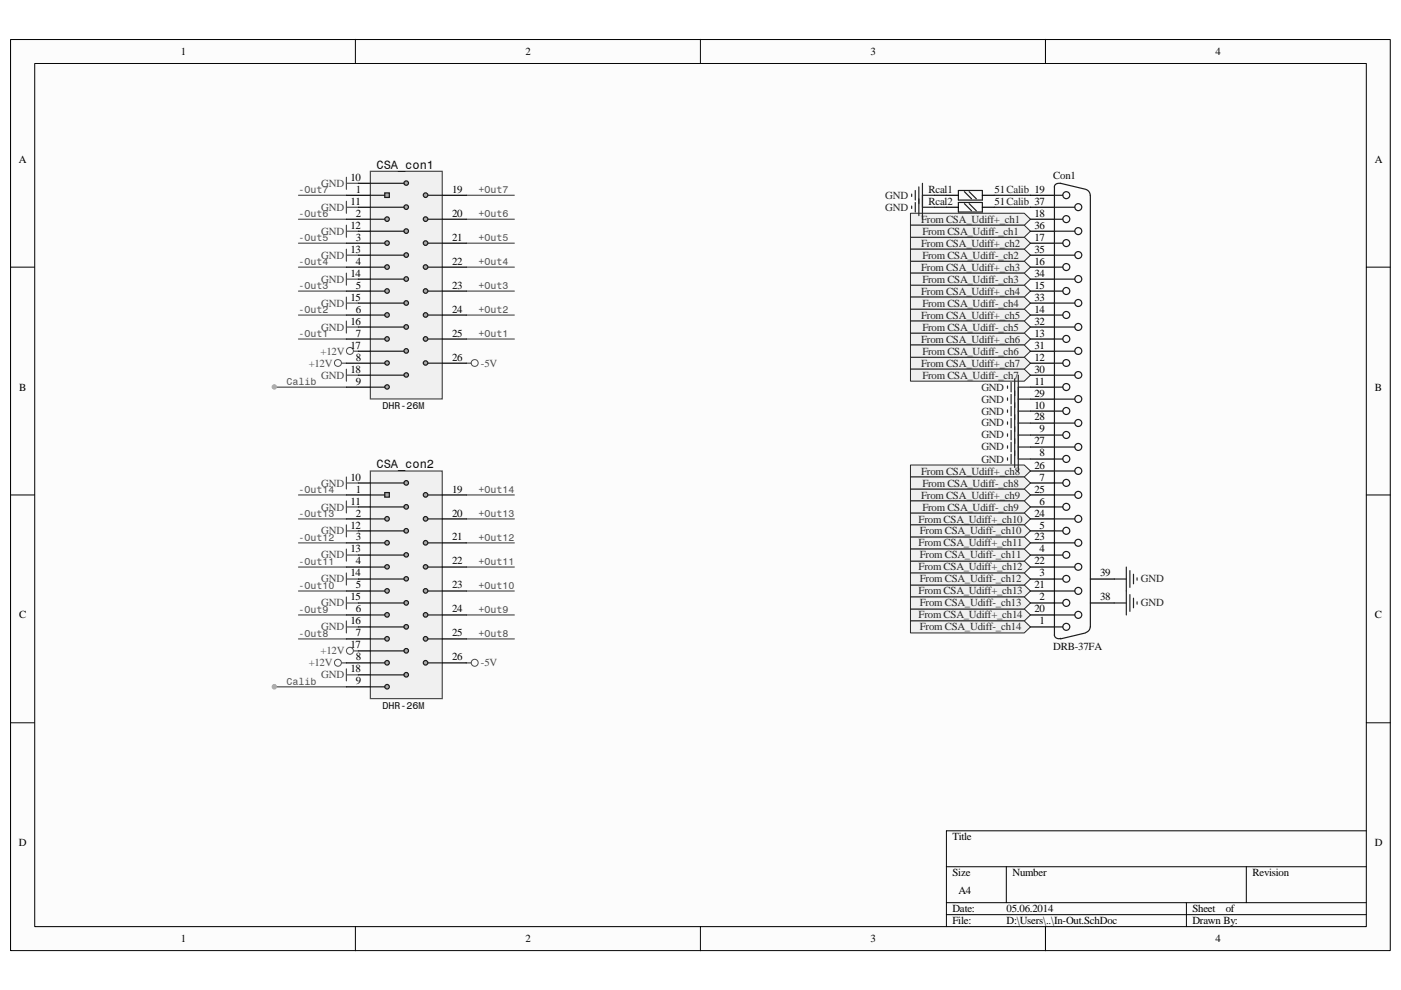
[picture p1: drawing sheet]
<svg xmlns="http://www.w3.org/2000/svg" width="297mm" height="210mm" viewBox="0 0 297 210" stroke-linecap="round" stroke-linejoin="round" font-family="sans-serif">
<path d="M2.3 8.4h292.5v193.1h-292.5z" fill="#fcfcfc"/>
<path d="M2.2 8.4h292.6v193.1h-292.6z" fill="none" stroke="#000" stroke-width=".21"/>
<path d="M7.4 13.5h282.3v183h-282.3z" fill="#fcfcfc"/>
<g fill="none" stroke="#000" stroke-width=".21">
<path d="M7.4 13.5h282.3v183h-282.3zM75.3 8.3v5.1M148.5 8.3v5.1M221.7 8.3v5.1M2.2 56.6h5.1M289.7 56.6h5.1M2.2 104.9h5.1M289.7 104.9h5.1M2.2 153.2h5.1M289.7 153.2h5.1M289.7 176.1h-89v20.4M75.3 196.5v5.1"/>
<path d="M148.5 196.5v5.1M200.7 183.8h89M200.7 191.4h89M200.7 193.9h89M213.4 183.8v7.6M221.7 196.5v5.1M251.5 191.4v5.1M264.2 183.8v7.6"/>
</g>
<path d="M193 45.2h24.2l1.3 1.3-1.3 1.3h-24.2z" fill-rule="evenodd" fill="#f0f0f0"/>
<path d="M193 45.2h24.2l1.3 1.3-1.3 1.3h-24.2z" fill="none" stroke="#262626" stroke-width=".21"/>
<path d="M193 50.3h24.2l1.3 1.3-1.3 1.2h-24.2z" fill-rule="evenodd" fill="#f0f0f0"/>
<path d="M193 50.3h24.2l1.3 1.3-1.3 1.2h-24.2z" fill="none" stroke="#262626" stroke-width=".21"/>
<path d="M193 55.4h24.2l1.3 1.2-1.3 1.3h-24.2z" fill-rule="evenodd" fill="#f0f0f0"/>
<path d="M193 55.4h24.2l1.3 1.2-1.3 1.3h-24.2z" fill="none" stroke="#262626" stroke-width=".21"/>
<path d="M193 60.5h24.2l1.3 1.2-1.3 1.3h-24.2z" fill-rule="evenodd" fill="#f0f0f0"/>
<path d="M193 60.5h24.2l1.3 1.2-1.3 1.3h-24.2z" fill="none" stroke="#262626" stroke-width=".21"/>
<path d="M193 65.5h24.2l1.3 1.3-1.3 1.3h-24.2z" fill-rule="evenodd" fill="#f0f0f0"/>
<path d="M193 65.5h24.2l1.3 1.3-1.3 1.3h-24.2z" fill="none" stroke="#262626" stroke-width=".21"/>
<path d="M193 70.6h24.2l1.3 1.3-1.3 1.3h-24.2z" fill-rule="evenodd" fill="#f0f0f0"/>
<path d="M193 70.6h24.2l1.3 1.3-1.3 1.3h-24.2z" fill="none" stroke="#262626" stroke-width=".21"/>
<path d="M193 75.7h24.2l1.3 1.3-1.3 1.3h-24.2z" fill-rule="evenodd" fill="#f0f0f0"/>
<path d="M193 75.7h24.2l1.3 1.3-1.3 1.3h-24.2z" fill="none" stroke="#262626" stroke-width=".21"/>
<path d="M193 98.6h24.2l1.3 1.3-1.3 1.2h-24.2z" fill-rule="evenodd" fill="#f0f0f0"/>
<path d="M193 98.6h24.2l1.3 1.3-1.3 1.2h-24.2z" fill="none" stroke="#262626" stroke-width=".21"/>
<path d="M193 103.7h24.2l1.3 1.2-1.3 1.3h-24.2z" fill-rule="evenodd" fill="#f0f0f0"/>
<path d="M193 103.7h24.2l1.3 1.2-1.3 1.3h-24.2z" fill="none" stroke="#262626" stroke-width=".21"/>
<path d="M193 108.8h24.2l1.3 1.2-1.3 1.3h-24.2z" fill-rule="evenodd" fill="#f0f0f0"/>
<path d="M193 108.8h24.2l1.3 1.2-1.3 1.3h-24.2z" fill="none" stroke="#262626" stroke-width=".21"/>
<path d="M193 113.8h24.2l1.3 1.3-1.3 1.3h-24.2z" fill-rule="evenodd" fill="#f0f0f0"/>
<path d="M193 113.8h24.2l1.3 1.3-1.3 1.3h-24.2z" fill="none" stroke="#262626" stroke-width=".21"/>
<path d="M193 119h24.2l1.3 1.2-1.3 1.3h-24.2z" fill-rule="evenodd" fill="#f0f0f0"/>
<path d="M193 119h24.2l1.3 1.2-1.3 1.3h-24.2z" fill="none" stroke="#262626" stroke-width=".21"/>
<path d="M193 124h24.2l1.3 1.3-1.3 1.3h-24.2z" fill-rule="evenodd" fill="#f0f0f0"/>
<path d="M193 124h24.2l1.3 1.3-1.3 1.3h-24.2z" fill="none" stroke="#262626" stroke-width=".21"/>
<path d="M193 129.1h24.2l1.3 1.3-1.3 1.3h-24.2z" fill-rule="evenodd" fill="#f0f0f0"/>
<path d="M193 129.1h24.2l1.3 1.3-1.3 1.3h-24.2z" fill="none" stroke="#262626" stroke-width=".21"/>
<path d="M193 106.2h24.2l1.3 1.3-1.3 1.3h-24.2z" fill-rule="evenodd" fill="#f0f0f0"/>
<path d="M193 106.2h24.2l1.3 1.3-1.3 1.3h-24.2z" fill="none" stroke="#262626" stroke-width=".21"/>
<path d="M193 111.3h24.2l1.3 1.3-1.3 1.2h-24.2z" fill-rule="evenodd" fill="#f0f0f0"/>
<path d="M193 111.3h24.2l1.3 1.3-1.3 1.2h-24.2z" fill="none" stroke="#262626" stroke-width=".21"/>
<path d="M193 116.4h24.2l1.3 1.3-1.3 1.3h-24.2z" fill-rule="evenodd" fill="#f0f0f0"/>
<path d="M193 116.4h24.2l1.3 1.3-1.3 1.3h-24.2z" fill="none" stroke="#262626" stroke-width=".21"/>
<path d="M193 121.5h24.2l1.3 1.3-1.3 1.2h-24.2z" fill-rule="evenodd" fill="#f0f0f0"/>
<path d="M193 121.5h24.2l1.3 1.3-1.3 1.2h-24.2z" fill="none" stroke="#262626" stroke-width=".21"/>
<path d="M193 126.6h24.2l1.3 1.2-1.3 1.3h-24.2z" fill-rule="evenodd" fill="#f0f0f0"/>
<path d="M193 126.6h24.2l1.3 1.2-1.3 1.3h-24.2z" fill="none" stroke="#262626" stroke-width=".21"/>
<path d="M193 131.7h24.2l1.3 1.2-1.3 1.3h-24.2z" fill-rule="evenodd" fill="#f0f0f0"/>
<path d="M193 131.7h24.2l1.3 1.2-1.3 1.3h-24.2z" fill="none" stroke="#262626" stroke-width=".21"/>
<path d="M193 47.8h24.2l1.3 1.2-1.3 1.3h-24.2z" fill-rule="evenodd" fill="#f0f0f0"/>
<path d="M193 47.8h24.2l1.3 1.2-1.3 1.3h-24.2z" fill="none" stroke="#262626" stroke-width=".21"/>
<path d="M193 52.8h24.2l1.3 1.3-1.3 1.3h-24.2z" fill-rule="evenodd" fill="#f0f0f0"/>
<path d="M193 52.8h24.2l1.3 1.3-1.3 1.3h-24.2z" fill="none" stroke="#262626" stroke-width=".21"/>
<path d="M193 57.9h24.2l1.3 1.3-1.3 1.3h-24.2z" fill-rule="evenodd" fill="#f0f0f0"/>
<path d="M193 57.9h24.2l1.3 1.3-1.3 1.3h-24.2z" fill="none" stroke="#262626" stroke-width=".21"/>
<path d="M193 63h24.2l1.3 1.3-1.3 1.2h-24.2z" fill-rule="evenodd" fill="#f0f0f0"/>
<path d="M193 63h24.2l1.3 1.3-1.3 1.2h-24.2z" fill="none" stroke="#262626" stroke-width=".21"/>
<path d="M193 68.1h24.2l1.3 1.2-1.3 1.3h-24.2z" fill-rule="evenodd" fill="#f0f0f0"/>
<path d="M193 68.1h24.2l1.3 1.2-1.3 1.3h-24.2z" fill="none" stroke="#262626" stroke-width=".21"/>
<path d="M193 73.2h24.2l1.3 1.3-1.3 1.2h-24.2z" fill-rule="evenodd" fill="#f0f0f0"/>
<path d="M193 73.2h24.2l1.3 1.3-1.3 1.2h-24.2z" fill="none" stroke="#262626" stroke-width=".21"/>
<path d="M193 78.3h24.2l1.3 1.2-1.3 1.3h-24.2z" fill-rule="evenodd" fill="#f0f0f0"/>
<path d="M193 78.3h24.2l1.3 1.2-1.3 1.3h-24.2z" fill="none" stroke="#262626" stroke-width=".21"/>
<path d="M193 101.1h24.2l1.3 1.3-1.3 1.3h-24.2z" fill-rule="evenodd" fill="#f0f0f0"/>
<path d="M193 101.1h24.2l1.3 1.3-1.3 1.3h-24.2z" fill="none" stroke="#262626" stroke-width=".21"/>
<path d="M198.1 43.9h2.6M198.1 41.4h2.6M210.8 43.9h7.7M210.8 41.4h7.7" fill="none" stroke="#0e0e0e" stroke-width=".25"/>
<g fill="none" stroke="#262626" stroke-width=".25">
<path d="M194.8 39.6v6.1M195.6 38.9v7.6M193.3 41.1v.6M193.3 43.7v.5M194.1 40.4v2M194.1 42.9v2.1M195.6 41.4h2.5M195.6 43.9h2.5M215.9 79.5v20.4M213.6 81.8v.5M213.6 84.4v.5M213.6 86.9v.5"/>
<path d="M213.6 89.5v.5M213.6 92v.5M213.6 94.5v.5M213.6 97.1v.5M214.4 81.1v2M214.4 83.6v2M214.4 86.1v2.1M214.4 88.7v2M214.4 91.2v2.1M214.4 93.8v2M214.4 96.3v2M215.1 80.3v18.8"/>
<path d="M215.9 97.3h2.6M215.9 94.8h2.6M215.9 92.2h2.6M215.9 89.7h2.6M215.9 87.2h2.6M215.9 84.6h2.6M215.9 82.1h2.6M236.3 122.8h2.5M236.3 127.8h2.5M238.8 120.2v10.2M239.6 121v3.5M239.6 126.1v3.5"/>
<path d="M240.3 121.8v2M240.3 126.8v2.1M241.1 122.5v.5M241.1 127.6v.5"/>
</g>
<g fill="none" stroke="#1c1c1c" stroke-width=".25">
<path d="M224.8 38.9l5.4 1.2M225 38.9a.95 .95 0 0 0-1.4 .8v95M203.2 40.4h5.1v2h-5.1zM203.2 42.9h5.1v2.1h-5.1zM204.5 40.6l1.5 1.6M204.5 43.2l1.5 1.5M205.5 40.6l1.5 1.6M205.5 43.2l1.5 1.5M223.6 59.2h4.3M223.6 56.6h1.7M223.6 54.1h4.3M223.6 51.6h1.7"/>
<path d="M223.6 49h4.3M223.6 46.5h1.7M223.6 43.9h4.3M223.6 41.4h1.7M230.2 40.2a1.46 1.46 0 0 1 1 1.2l-.1 91.5a1.26 1.26 0 0 1-.9 1.2M223.6 77h1.7M223.6 74.5h4.3M223.6 71.9h1.7M223.6 69.3h4.3M223.6 66.8h1.7M223.6 64.3h4.3M223.6 61.7h1.7"/>
<path d="M223.6 79.5h4.3M223.6 99.9h4.3M223.6 97.3h1.7M223.6 94.8h4.3M223.6 92.2h1.7M223.6 89.7h4.3M223.6 87.2h1.7M223.6 84.6h4.3M223.6 82.1h1.7M223.6 117.7h1.7M223.6 115.1h4.3M223.6 107.5h1.7"/>
<path d="M223.6 104.9h4.3M223.6 102.4h1.7M223.6 110h4.3M223.6 112.6h1.7M223.6 134.6a.91 .91 0 0 0 1.3 .7M223.6 132.9h1.7M223.6 130.4h4.3M223.6 127.8h1.7M223.6 125.3h4.3M223.6 122.8h1.7M223.6 120.2h4.3M230.2 134.2l-5.4 1.3"/>
<circle cx="226.1" cy="56.6" r=".74"/>
<circle cx="226.1" cy="41.4" r=".74"/>
<circle cx="226.1" cy="46.5" r=".74"/>
<circle cx="226.1" cy="51.5" r=".74"/>
<circle cx="228.6" cy="59.2" r=".74"/>
<circle cx="228.6" cy="43.9" r=".74"/>
<circle cx="228.6" cy="49" r=".74"/>
<circle cx="228.6" cy="54.1" r=".74"/>
<circle cx="226.1" cy="61.7" r=".74"/>
<circle cx="226.1" cy="66.8" r=".74"/>
<circle cx="226.1" cy="71.9" r=".74"/>
<circle cx="226.1" cy="77" r=".74"/>
<circle cx="228.6" cy="74.4" r=".75"/>
<circle cx="228.6" cy="64.2" r=".74"/>
<circle cx="228.6" cy="69.3" r=".74"/>
<circle cx="228.6" cy="79.5" r=".74"/>
<circle cx="226.1" cy="82.1" r=".74"/>
<circle cx="226.1" cy="97.3" r=".74"/>
<circle cx="226.1" cy="87.1" r=".74"/>
<circle cx="226.1" cy="92.2" r=".74"/>
<circle cx="228.6" cy="89.7" r=".74"/>
<circle cx="228.6" cy="84.6" r=".74"/>
<circle cx="228.6" cy="94.8" r=".74"/>
<circle cx="228.6" cy="99.8" r=".74"/>
<circle cx="226.1" cy="102.4" r=".74"/>
<circle cx="226.1" cy="107.5" r=".74"/>
<circle cx="226.1" cy="112.5" r=".74"/>
<circle cx="226.1" cy="117.7" r=".74"/>
<circle cx="228.6" cy="110" r=".74"/>
<circle cx="228.6" cy="104.9" r=".74"/>
<circle cx="228.6" cy="115.1" r=".74"/>
<circle cx="226.1" cy="127.8" r=".74"/>
<circle cx="226.1" cy="132.9" r=".74"/>
<circle cx="226.1" cy="122.7" r=".74"/>
<circle cx="228.6" cy="125.3" r=".74"/>
<circle cx="228.6" cy="130.4" r=".74"/>
<circle cx="228.6" cy="120.2" r=".74"/>
</g>
<g fill="none" stroke="#000" stroke-width=".25">
<path d="M200.7 41.4h2.5M200.7 43.9h2.5M208.3 41.4h2.5M208.3 43.9h2.5M218.5 41.4h5.1M218.5 43.9h5.1M218.5 59.2h5.1M218.5 54.1h5.1M218.5 49h5.1M218.5 56.6h5.1M218.5 51.6h5.1M218.5 46.5h5.1"/>
<path d="M218.5 69.3h5.1M218.5 64.3h5.1M218.5 77h5.1M218.5 71.9h5.1M218.5 66.8h5.1M218.5 61.7h5.1M218.5 79.5h5.1M218.5 74.5h5.1M218.5 97.3h5.1M218.5 92.2h5.1M218.5 87.2h5.1M218.5 82.1h5.1"/>
<path d="M218.5 99.9h5.1M218.5 94.8h5.1M218.5 89.7h5.1M218.5 84.6h5.1M218.5 117.7h5.1M218.5 112.6h5.1M218.5 107.5h5.1M218.5 102.4h5.1M218.5 115.1h5.1M218.5 110h5.1M218.5 104.9h5.1M218.5 132.9h5.1"/>
<path d="M218.5 127.8h5.1M218.5 122.8h5.1M218.5 130.4h5.1M218.5 125.3h5.1M218.5 120.2h5.1M231.2 127.8h5.1M231.2 122.8h5.1"/>
</g>
<g fill="none" stroke="#505050" stroke-width=".25">
<path d="M63.3 41.4h10.1M63.3 46.5h10.1M63.3 51.6h10.1M63.3 56.6h10.1M98.9 41.4h10.1M98.9 46.5h10.1M98.9 51.6h10.1M98.9 56.6h10.1M63.3 61.7h10.1M63.3 66.8h10.1M63.3 71.9h10.1M98.9 61.7h10.1"/>
<path d="M98.9 66.8h10.1M98.9 71.9h10.1"/>
</g>
<g fill="none" stroke="#4c4c4c" stroke-width=".25">
<path d="M73.4 37.6v2.5M73.4 38.9h2.6M73.4 42.7v2.5M73.4 47.8v2.5M73.4 52.8v2.6M73.4 57.9v2.6M73.4 43.9h2.6M73.4 54.1h2.6M73.4 49h2.6M73.4 59.2h2.6M72.4 77h1M73.4 63v2.5"/>
<path d="M73.4 68.1v2.5M73.4 78.3v2.5M73.4 79.5h2.6M73.4 69.3h2.6M73.4 64.3h2.6M75 74.5h1M98.9 77h1M58.2 82.1h15.2"/>
</g>
<g fill="none" stroke="#4c4c4c" stroke-width=".21">
<circle cx="71.7" cy="77" r=".73"/>
<circle cx="74.2" cy="74.4" r=".74"/>
<circle cx="100.7" cy="77" r=".73"/>
</g>
<circle cx="58.2" cy="82" r=".46" fill="#a8a8a8"/>
<circle cx="58.2" cy="82" r=".46" fill="none" stroke="#a8a8a8" stroke-width=".21"/>
<path d="M78.5 36.3h15.3v48.3h-15.3z" fill-rule="evenodd" fill="#f0f0f0"/>
<path d="M78.5 36.3h15.3v48.3h-15.3z" fill="none" stroke="#4c4c4c" stroke-width=".25"/>
<g fill="none" stroke="#000" stroke-width=".25">
<path d="M76 38.9h2.5M73.4 41.4h5.1M73.4 51.6h5.1M73.4 46.5h5.1M73.4 56.6h5.1M76 43.9h2.5M76 54.1h2.5M76 49h2.5M76 59.2h2.5M93.8 41.4h5.1M93.8 46.5h5.1M73.4 61.7h5.1"/>
<path d="M73.4 71.9h5.1M73.4 66.8h5.1M73.4 77h5.1M76 64.3h2.5M76 74.5h2.5M76 69.3h2.5M76 79.5h2.5M73.4 82.1h5.1"/>
</g>
<path d="M81.6 40.9h.9v1h-.9z" fill-rule="evenodd" fill="#a8a8a8"/>
<path d="M81.6 40.9h.9v1h-.9z" fill="none" stroke="#1c1c1c" stroke-width=".25"/>
<circle cx="86.1" cy="38.8" r=".48" fill="#a8a8a8"/>
<circle cx="86.1" cy="38.8" r=".48" fill="none" stroke="#1c1c1c" stroke-width=".25"/>
<circle cx="86.1" cy="59.2" r=".49" fill="#a8a8a8"/>
<circle cx="86.1" cy="59.2" r=".49" fill="none" stroke="#1c1c1c" stroke-width=".25"/>
<circle cx="82.1" cy="61.7" r=".48" fill="#a8a8a8"/>
<circle cx="82.1" cy="61.7" r=".48" fill="none" stroke="#1c1c1c" stroke-width=".25"/>
<circle cx="82.1" cy="56.6" r=".48" fill="#a8a8a8"/>
<circle cx="82.1" cy="56.6" r=".48" fill="none" stroke="#1c1c1c" stroke-width=".25"/>
<circle cx="86.1" cy="54.1" r=".49" fill="#a8a8a8"/>
<circle cx="86.1" cy="54.1" r=".49" fill="none" stroke="#1c1c1c" stroke-width=".25"/>
<circle cx="86.1" cy="49" r=".49" fill="#a8a8a8"/>
<circle cx="86.1" cy="49" r=".49" fill="none" stroke="#1c1c1c" stroke-width=".25"/>
<circle cx="82.1" cy="51.5" r=".48" fill="#a8a8a8"/>
<circle cx="82.1" cy="51.5" r=".48" fill="none" stroke="#1c1c1c" stroke-width=".25"/>
<circle cx="82.1" cy="46.5" r=".48" fill="#a8a8a8"/>
<circle cx="82.1" cy="46.5" r=".48" fill="none" stroke="#1c1c1c" stroke-width=".25"/>
<circle cx="86.1" cy="43.9" r=".48" fill="#a8a8a8"/>
<circle cx="86.1" cy="43.9" r=".48" fill="none" stroke="#1c1c1c" stroke-width=".25"/>
<circle cx="86.1" cy="69.3" r=".49" fill="#a8a8a8"/>
<circle cx="86.1" cy="69.3" r=".49" fill="none" stroke="#1c1c1c" stroke-width=".25"/>
<circle cx="82.1" cy="71.9" r=".48" fill="#a8a8a8"/>
<circle cx="82.1" cy="71.9" r=".48" fill="none" stroke="#1c1c1c" stroke-width=".25"/>
<circle cx="82.1" cy="66.8" r=".48" fill="#a8a8a8"/>
<circle cx="82.1" cy="66.8" r=".48" fill="none" stroke="#1c1c1c" stroke-width=".25"/>
<circle cx="86.1" cy="64.2" r=".49" fill="#a8a8a8"/>
<circle cx="86.1" cy="64.2" r=".49" fill="none" stroke="#1c1c1c" stroke-width=".25"/>
<circle cx="82.1" cy="82" r=".47" fill="#a8a8a8"/>
<circle cx="82.1" cy="82" r=".47" fill="none" stroke="#1c1c1c" stroke-width=".25"/>
<circle cx="82.1" cy="77" r=".47" fill="#a8a8a8"/>
<circle cx="82.1" cy="77" r=".47" fill="none" stroke="#1c1c1c" stroke-width=".25"/>
<circle cx="86.1" cy="74.4" r=".48" fill="#a8a8a8"/>
<circle cx="86.1" cy="74.4" r=".48" fill="none" stroke="#1c1c1c" stroke-width=".25"/>
<circle cx="86.1" cy="79.5" r=".48" fill="#a8a8a8"/>
<circle cx="86.1" cy="79.5" r=".48" fill="none" stroke="#1c1c1c" stroke-width=".25"/>
<circle cx="90.2" cy="56.6" r=".49" fill="#a8a8a8"/>
<circle cx="90.2" cy="56.6" r=".49" fill="none" stroke="#1c1c1c" stroke-width=".25"/>
<circle cx="90.2" cy="51.5" r=".49" fill="#a8a8a8"/>
<circle cx="90.2" cy="51.5" r=".49" fill="none" stroke="#1c1c1c" stroke-width=".25"/>
<circle cx="90.2" cy="46.5" r=".49" fill="#a8a8a8"/>
<circle cx="90.2" cy="46.5" r=".49" fill="none" stroke="#1c1c1c" stroke-width=".25"/>
<circle cx="90.2" cy="41.4" r=".49" fill="#a8a8a8"/>
<circle cx="90.2" cy="41.4" r=".49" fill="none" stroke="#1c1c1c" stroke-width=".25"/>
<circle cx="90.2" cy="66.8" r=".49" fill="#a8a8a8"/>
<circle cx="90.2" cy="66.8" r=".49" fill="none" stroke="#1c1c1c" stroke-width=".25"/>
<circle cx="90.2" cy="61.7" r=".49" fill="#a8a8a8"/>
<circle cx="90.2" cy="61.7" r=".49" fill="none" stroke="#1c1c1c" stroke-width=".25"/>
<circle cx="90.2" cy="77" r=".48" fill="#a8a8a8"/>
<circle cx="90.2" cy="77" r=".48" fill="none" stroke="#1c1c1c" stroke-width=".25"/>
<circle cx="90.2" cy="71.9" r=".49" fill="#a8a8a8"/>
<g fill="none" stroke="#1c1c1c" stroke-width=".25">
<path d="M78.5 38.9h7.2M78.5 41.4h3.1M78.5 46.5h3.1M78.5 43.9h7.2M78.5 51.6h3.1M78.5 56.6h3.1M78.5 49h7.2M78.5 54.1h7.2M78.5 59.2h7.2M90.8 41.4h3M90.8 46.5h3M90.8 51.6h3"/>
<path d="M90.8 56.6h3M78.5 61.7h3.1M78.5 66.8h3.1M78.5 64.3h7.2M78.5 71.9h3.1M78.5 77h3.1M78.5 69.3h7.2M78.5 74.5h7.2M78.5 79.5h7.2M90.8 61.7h3M90.8 66.8h3M90.8 71.9h3"/>
<path d="M90.8 77h3M78.5 82.1h3.1"/>
<circle cx="90.2" cy="71.9" r=".49"/>
</g>
<path d="M93.8 51.6h5.1M93.8 56.6h5.1M93.8 61.7h5.1M93.8 66.8h5.1M93.8 71.9h5.1M93.8 77h5.1" fill="none" stroke="#000" stroke-width=".25"/>
<g fill="none" stroke="#505050" stroke-width=".25">
<path d="M63.3 104.9h10.1M63.3 110h10.1M63.3 115.1h10.1M98.9 104.9h10.1M98.9 110h10.1M98.9 115.1h10.1M63.3 120.2h10.1M63.3 125.3h10.1M63.3 130.4h10.1M63.3 135.5h10.1M98.9 120.2h10.1M98.9 125.3h10.1"/>
<path d="M98.9 130.4h10.1M98.9 135.5h10.1"/>
</g>
<g fill="none" stroke="#4c4c4c" stroke-width=".25">
<path d="M73.4 101.1v2.6M73.4 106.2v2.6M73.4 111.3v2.5M73.4 116.4v2.6M73.4 107.5h2.6M73.4 102.4h2.6M73.4 117.7h2.6M73.4 112.6h2.6M73.4 121.5v2.5M73.4 126.6v2.5M73.4 131.7v2.5M73.4 122.8h2.6"/>
<path d="M73.4 132.9h2.6M73.4 127.8h2.6M75 138h1M58.2 145.6h15.2M72.4 140.5h1M73.4 141.8v2.6M73.4 143.1h2.6M98.9 140.5h1"/>
</g>
<g fill="none" stroke="#4c4c4c" stroke-width=".21">
<circle cx="74.2" cy="138" r=".74"/>
<circle cx="71.6" cy="140.5" r=".74"/>
<circle cx="100.6" cy="140.5" r=".74"/>
</g>
<circle cx="58.2" cy="145.6" r=".48" fill="#a8a8a8"/>
<circle cx="58.2" cy="145.6" r=".48" fill="none" stroke="#a8a8a8" stroke-width=".21"/>
<path d="M78.5 99.9h15.3v48.2h-15.3z" fill-rule="evenodd" fill="#f0f0f0"/>
<path d="M78.5 99.9h15.3v48.2h-15.3z" fill="none" stroke="#4c4c4c" stroke-width=".25"/>
<g fill="none" stroke="#000" stroke-width=".25">
<path d="M73.4 104.9h5.1M73.4 115.1h5.1M73.4 110h5.1M76 107.5h2.5M76 117.7h2.5M76 102.4h2.5M76 112.6h2.5M93.8 104.9h5.1M93.8 110h5.1M73.4 125.3h5.1M73.4 135.5h5.1M73.4 120.2h5.1"/>
<path d="M73.4 130.4h5.1M76 127.8h2.5M76 138h2.5M76 122.8h2.5M76 132.9h2.5M73.4 145.6h5.1M73.4 140.5h5.1M76 143.1h2.5"/>
</g>
<path d="M81.6 104.4h.9v1h-.9z" fill-rule="evenodd" fill="#a8a8a8"/>
<path d="M81.6 104.4h.9v1h-.9z" fill="none" stroke="#1c1c1c" stroke-width=".25"/>
<circle cx="86.1" cy="102.4" r=".49" fill="#a8a8a8"/>
<circle cx="86.1" cy="102.4" r=".49" fill="none" stroke="#1c1c1c" stroke-width=".25"/>
<circle cx="86.1" cy="122.7" r=".48" fill="#a8a8a8"/>
<circle cx="86.1" cy="122.7" r=".48" fill="none" stroke="#1c1c1c" stroke-width=".25"/>
<circle cx="82.1" cy="125.3" r=".48" fill="#a8a8a8"/>
<circle cx="82.1" cy="125.3" r=".48" fill="none" stroke="#1c1c1c" stroke-width=".25"/>
<circle cx="82.1" cy="120.2" r=".47" fill="#a8a8a8"/>
<circle cx="82.1" cy="120.2" r=".47" fill="none" stroke="#1c1c1c" stroke-width=".25"/>
<circle cx="86.1" cy="117.6" r=".48" fill="#a8a8a8"/>
<circle cx="86.1" cy="117.6" r=".48" fill="none" stroke="#1c1c1c" stroke-width=".25"/>
<circle cx="86.1" cy="112.5" r=".48" fill="#a8a8a8"/>
<circle cx="86.1" cy="112.5" r=".48" fill="none" stroke="#1c1c1c" stroke-width=".25"/>
<circle cx="82.1" cy="115.1" r=".48" fill="#a8a8a8"/>
<circle cx="82.1" cy="115.1" r=".48" fill="none" stroke="#1c1c1c" stroke-width=".25"/>
<circle cx="82.1" cy="110" r=".48" fill="#a8a8a8"/>
<circle cx="82.1" cy="110" r=".48" fill="none" stroke="#1c1c1c" stroke-width=".25"/>
<circle cx="86.1" cy="107.5" r=".49" fill="#a8a8a8"/>
<circle cx="86.1" cy="107.5" r=".49" fill="none" stroke="#1c1c1c" stroke-width=".25"/>
<circle cx="86.1" cy="132.9" r=".49" fill="#a8a8a8"/>
<circle cx="86.1" cy="132.9" r=".49" fill="none" stroke="#1c1c1c" stroke-width=".25"/>
<circle cx="82.1" cy="135.4" r=".48" fill="#a8a8a8"/>
<circle cx="82.1" cy="135.4" r=".48" fill="none" stroke="#1c1c1c" stroke-width=".25"/>
<circle cx="82.1" cy="130.4" r=".48" fill="#a8a8a8"/>
<circle cx="82.1" cy="130.4" r=".48" fill="none" stroke="#1c1c1c" stroke-width=".25"/>
<circle cx="86.1" cy="127.8" r=".48" fill="#a8a8a8"/>
<circle cx="86.1" cy="127.8" r=".48" fill="none" stroke="#1c1c1c" stroke-width=".25"/>
<circle cx="82.1" cy="145.6" r=".48" fill="#a8a8a8"/>
<circle cx="82.1" cy="145.6" r=".48" fill="none" stroke="#1c1c1c" stroke-width=".25"/>
<circle cx="82.1" cy="140.5" r=".48" fill="#a8a8a8"/>
<circle cx="82.1" cy="140.5" r=".48" fill="none" stroke="#1c1c1c" stroke-width=".25"/>
<circle cx="86.1" cy="138" r=".49" fill="#a8a8a8"/>
<circle cx="86.1" cy="138" r=".49" fill="none" stroke="#1c1c1c" stroke-width=".25"/>
<circle cx="86.1" cy="143.1" r=".49" fill="#a8a8a8"/>
<circle cx="86.1" cy="143.1" r=".49" fill="none" stroke="#1c1c1c" stroke-width=".25"/>
<circle cx="90.2" cy="120.2" r=".48" fill="#a8a8a8"/>
<circle cx="90.2" cy="120.2" r=".48" fill="none" stroke="#1c1c1c" stroke-width=".25"/>
<circle cx="90.2" cy="115.1" r=".49" fill="#a8a8a8"/>
<circle cx="90.2" cy="115.1" r=".49" fill="none" stroke="#1c1c1c" stroke-width=".25"/>
<circle cx="90.2" cy="110" r=".49" fill="#a8a8a8"/>
<circle cx="90.2" cy="110" r=".49" fill="none" stroke="#1c1c1c" stroke-width=".25"/>
<circle cx="90.2" cy="104.9" r=".49" fill="#a8a8a8"/>
<circle cx="90.2" cy="104.9" r=".49" fill="none" stroke="#1c1c1c" stroke-width=".25"/>
<circle cx="90.2" cy="130.4" r=".49" fill="#a8a8a8"/>
<circle cx="90.2" cy="130.4" r=".49" fill="none" stroke="#1c1c1c" stroke-width=".25"/>
<circle cx="90.2" cy="125.3" r=".49" fill="#a8a8a8"/>
<circle cx="90.2" cy="125.3" r=".49" fill="none" stroke="#1c1c1c" stroke-width=".25"/>
<circle cx="90.2" cy="140.5" r=".49" fill="#a8a8a8"/>
<circle cx="90.2" cy="140.5" r=".49" fill="none" stroke="#1c1c1c" stroke-width=".25"/>
<circle cx="90.2" cy="135.4" r=".49" fill="#a8a8a8"/>
<g fill="none" stroke="#1c1c1c" stroke-width=".25">
<path d="M78.5 104.9h3.1M78.5 110h3.1M78.5 102.4h7.2M78.5 107.5h7.2M78.5 115.1h3.1M78.5 112.6h7.2M78.5 117.7h7.2M90.8 104.9h3M90.8 110h3M90.8 115.1h3M78.5 120.2h3.1M78.5 125.3h3.1"/>
<path d="M78.5 130.4h3.1M78.5 122.8h7.2M78.5 127.8h7.2M78.5 135.5h3.1M78.5 132.9h7.2M78.5 138h7.2M90.8 120.2h3M90.8 125.3h3M90.8 130.4h3M90.8 135.5h3M78.5 140.5h3.1M78.5 145.6h3.1"/>
<path d="M78.5 143.1h7.2M90.8 140.5h3"/>
<circle cx="90.2" cy="135.4" r=".49"/>
</g>
<path d="M93.8 115.1h5.1M93.8 120.2h5.1M93.8 125.3h5.1M93.8 130.4h5.1M93.8 135.5h5.1M93.8 140.5h5.1" fill="none" stroke="#000" stroke-width=".25"/>
<g font-size="2.5" fill="#0e0e0e">
<text x="79.8" y="35.7">CSA_con1</text>
<text x="79.8" y="99.3">CSA_con2</text>
</g>
<g font-size="2.3">
<text x="38.3" y="11.6">1</text>
<text x="111.4" y="11.6">2</text>
<text x="184.6" y="11.6">3</text>
<text x="257.7" y="11.6">4</text>
<text x="4" y="34.5">A</text>
<text x="291.5" y="34.5">A</text>
<text x="74.3" y="38.3">10</text>
<text x="75.4" y="40.9">1</text>
<text x="95.8" y="40.9">19</text>
<text x="74.3" y="43.4">11</text>
<text x="75.4" y="45.9">2</text>
<text x="95.8" y="45.9">20</text>
<text x="219.3" y="45.9">18</text>
<text x="74.3" y="53.6">13</text>
<text x="74.3" y="48.5">12</text>
<text x="75.4" y="51">3</text>
<text x="95.8" y="51">21</text>
<text x="219.3" y="53.6">35</text>
<text x="219.3" y="48.5">36</text>
<text x="219.3" y="51">17</text>
<text x="74.3" y="58.7">14</text>
<text x="75.4" y="56.1">4</text>
<text x="95.8" y="56.1">22</text>
<text x="219.3" y="58.7">34</text>
<text x="219.3" y="56.1">16</text>
<text x="74.3" y="63.8">15</text>
<text x="75.4" y="61.2">5</text>
<text x="95.8" y="61.2">23</text>
<text x="219.3" y="63.8">33</text>
<text x="219.3" y="61.2">15</text>
<text x="74.3" y="68.8">16</text>
<text x="75.4" y="71.4">7</text>
<text x="75.4" y="66.3">6</text>
<text x="95.8" y="66.3">24</text>
<text x="95.8" y="71.4">25</text>
<text x="219.3" y="68.8">32</text>
<text x="219.3" y="71.4">13</text>
<text x="219.3" y="66.3">14</text>
<text x="74.3" y="73.9">17</text>
<text x="75.4" y="76.5">8</text>
<text x="95.8" y="76.5">26</text>
<text x="219.3" y="76.5">12</text>
<text x="219.3" y="73.9">31</text>
<text x="4.1" y="82.8">B</text>
<text x="74.3" y="79">18</text>
<text x="75.4" y="81.5">9</text>
<text x="219.3" y="81.5">11</text>
<text x="219.3" y="79">30</text>
<text x="291.5" y="82.8">B</text>
<text x="219.3" y="86.6">10</text>
<text x="219.3" y="89.2">28</text>
<text x="219.3" y="84.1">29</text>
<text x="219.3" y="94.2">27</text>
<text x="220.4" y="91.7">9</text>
<text x="74.3" y="101.9">10</text>
<text x="219.3" y="99.4">26</text>
<text x="220.4" y="96.8">8</text>
<text x="220.4" y="101.9">7</text>
<text x="74.3" y="107">11</text>
<text x="75.4" y="104.4">1</text>
<text x="95.8" y="104.4">19</text>
<text x="219.3" y="104.4">25</text>
<text x="220.4" y="107">6</text>
<text x="74.3" y="112.1">12</text>
<text x="75.4" y="109.5">2</text>
<text x="95.8" y="109.5">20</text>
<text x="219.3" y="109.5">24</text>
<text x="220.4" y="112.1">5</text>
<text x="74.3" y="117.1">13</text>
<text x="75.4" y="114.6">3</text>
<text x="75.4" y="119.7">4</text>
<text x="95.8" y="114.6">21</text>
<text x="95.8" y="119.7">22</text>
<text x="219.3" y="119.7">22</text>
<text x="219.3" y="114.6">23</text>
<text x="220.4" y="117.1">4</text>
<text x="74.3" y="122.2">14</text>
<text x="75.4" y="124.8">5</text>
<text x="95.8" y="124.8">23</text>
<text x="219.3" y="124.8">21</text>
<text x="220.4" y="122.2">3</text>
<text x="233.3" y="122.2">39</text>
<text x="4.1" y="131.1">C</text>
<text x="74.3" y="127.3">15</text>
<text x="75.4" y="129.8">6</text>
<text x="95.8" y="129.8">24</text>
<text x="219.3" y="129.8">20</text>
<text x="220.4" y="127.3">2</text>
<text x="233.3" y="127.3">38</text>
<text x="291.5" y="131.1">C</text>
<text x="74.3" y="137.5">17</text>
<text x="74.3" y="132.4">16</text>
<text x="75.4" y="134.9">7</text>
<text x="95.8" y="134.9">25</text>
<text x="220.4" y="132.4">1</text>
<text x="74.3" y="142.6">18</text>
<text x="75.4" y="140">8</text>
<text x="95.8" y="140">26</text>
<text x="75.4" y="145.1">9</text>
<text x="4" y="179.4">D</text>
<text x="201.9" y="178.1">Title</text>
<text x="291.5" y="179.4">D</text>
<text x="201.9" y="185.8">Size</text>
<text x="214.7" y="185.8">Number</text>
<text x="265.6" y="185.8">Revision</text>
<text x="203.2" y="189.6">A4</text>
<text x="201.9" y="193.4">Date:</text>
<text x="201.9" y="196">File:</text>
<text x="213.4" y="193.4">05.06.2014</text>
<text x="213.4" y="196">D:\Users\..\In-Out.SchDoc</text>
<text x="252.8" y="193.4">Sheet</text>
<text x="252.8" y="196">Drawn By:</text>
<text x="259.9" y="193.4">of</text>
<text x="38.3" y="199.8">1</text>
<text x="111.4" y="199.8">2</text>
<text x="184.6" y="199.8">3</text>
<text x="257.7" y="199.8">4</text>
</g>
<g font-size="2.3" fill="#4c4c4c">
<text x="68.1" y="39.6">GND</text>
<text x="68.1" y="44.7">GND</text>
<text x="68.1" y="49.7">GND</text>
<text x="68.1" y="54.8">GND</text>
<text x="68.1" y="59.9">GND</text>
<text x="68.1" y="65">GND</text>
<text x="68.1" y="70.1">GND</text>
<text x="65.4" y="77.7">+12V</text>
<text x="68" y="75.2">+12V</text>
<text x="102" y="77.7">-5V</text>
<text x="68.1" y="80.3">GND</text>
<text x="68.1" y="103.2">GND</text>
<text x="68.1" y="108.2">GND</text>
<text x="68.1" y="113.3">GND</text>
<text x="68.1" y="118.4">GND</text>
<text x="68.1" y="123.5">GND</text>
<text x="68.1" y="128.6">GND</text>
<text x="68.1" y="133.6">GND</text>
<text x="65.4" y="141.3">+12V</text>
<text x="68" y="138.7">+12V</text>
<text x="68.1" y="143.8">GND</text>
<text x="102" y="141.3">-5V</text>
</g>
<g font-size="2.3" fill="#0e0e0e">
<text x="196.8" y="40.9">Rcal1</text>
<text x="210.9" y="40.9">51Calib 19</text>
<text x="223.3" y="38.1">Con1</text>
<text x="196.8" y="43.4">Rcal2</text>
<text x="210.9" y="43.4">51Calib 37</text>
<text x="223.3" y="137.7">DRB-37FA</text>
</g>
<g font-size="2.3" fill="#262626">
<text x="187.7" y="42.1">GND</text>
<text x="187.7" y="44.7">GND</text>
<text x="195.3" y="47.2">From CSA_Udiff+_ch1</text>
<text x="195.3" y="52.3">From CSA_Udiff+_ch2</text>
<text x="195.6" y="49.7">From CSA_Udiff-_ch1</text>
<text x="195.3" y="57.4">From CSA_Udiff+_ch3</text>
<text x="195.6" y="54.8">From CSA_Udiff-_ch2</text>
<text x="195.6" y="59.9">From CSA_Udiff-_ch3</text>
<text x="195.3" y="62.5">From CSA_Udiff+_ch4</text>
<text x="195.6" y="65">From CSA_Udiff-_ch4</text>
<text x="195.3" y="67.6">From CSA_Udiff+_ch5</text>
<text x="195.6" y="70.1">From CSA_Udiff-_ch5</text>
<text x="195.3" y="72.6">From CSA_Udiff+_ch6</text>
<text x="195.3" y="77.7">From CSA_Udiff+_ch7</text>
<text x="195.6" y="75.2">From CSA_Udiff-_ch6</text>
<text x="195.6" y="80.3">From CSA_Udiff-_ch7</text>
<text x="208.1" y="82.8">GND</text>
<text x="208.1" y="87.9">GND</text>
<text x="208.1" y="85.3">GND</text>
<text x="208.1" y="95.5">GND</text>
<text x="208.1" y="93">GND</text>
<text x="208.1" y="90.4">GND</text>
<text x="195.3" y="100.6">From CSA_Udiff+_ch8</text>
<text x="208.1" y="98.1">GND</text>
<text x="195.3" y="105.7">From CSA_Udiff+_ch9</text>
<text x="195.6" y="103.2">From CSA_Udiff-_ch8</text>
<text x="194.8" y="110.8">From CSA_Udiff+_ch10</text>
<text x="195" y="113.3">From CSA_Udiff-_ch10</text>
<text x="195.6" y="108.2">From CSA_Udiff-_ch9</text>
<text x="194.8" y="115.9">From CSA_Udiff+_ch11</text>
<text x="195" y="118.4">From CSA_Udiff-_ch11</text>
<text x="194.8" y="120.9">From CSA_Udiff+_ch12</text>
<text x="195" y="123.5">From CSA_Udiff-_ch12</text>
<text x="241.9" y="123.5">GND</text>
<text x="194.8" y="126">From CSA_Udiff+_ch13</text>
<text x="194.8" y="131.1">From CSA_Udiff+_ch14</text>
<text x="195" y="128.6">From CSA_Udiff-_ch13</text>
<text x="241.9" y="128.6">GND</text>
<text x="195" y="133.6">From CSA_Udiff-_ch14</text>
</g>
<g font-size="2.1" fill="#535353">
<text x="63.3" y="40.9">-Out7</text>
<text x="101.5" y="40.9">+Out7</text>
<text x="63.3" y="46">-Out6</text>
<text x="101.5" y="46">+Out6</text>
<text x="63.3" y="51.1">-Out5</text>
<text x="101.5" y="51.1">+Out5</text>
<text x="63.3" y="56.2">-Out4</text>
<text x="101.5" y="56.2">+Out4</text>
<text x="63.3" y="61.3">-Out3</text>
<text x="101.5" y="61.3">+Out3</text>
<text x="63.3" y="71.4">-Out1</text>
<text x="63.3" y="66.3">-Out2</text>
<text x="101.5" y="71.4">+Out1</text>
<text x="101.5" y="66.3">+Out2</text>
<text x="60.7" y="81.6">Calib</text>
<text x="63.3" y="104.5">-Out14</text>
<text x="101.5" y="104.5">+Out14</text>
<text x="63.3" y="109.6">-Out13</text>
<text x="101.5" y="109.6">+Out13</text>
<text x="63.3" y="119.7">-Out11</text>
<text x="63.3" y="114.6">-Out12</text>
<text x="101.5" y="119.7">+Out11</text>
<text x="101.5" y="114.6">+Out12</text>
<text x="63.3" y="124.8">-Out10</text>
<text x="101.5" y="124.8">+Out10</text>
<text x="63.3" y="129.9">-Out9</text>
<text x="101.5" y="129.9">+Out9</text>
<text x="63.3" y="135">-Out8</text>
<text x="101.5" y="135">+Out8</text>
<text x="60.7" y="145.2">Calib</text>
</g>
<g font-size="2.1" fill="#0e0e0e">
<text x="81.1" y="86.7">DHR-26M</text>
<text x="81.1" y="150.2">DHR-26M</text>
</g>
</svg>
